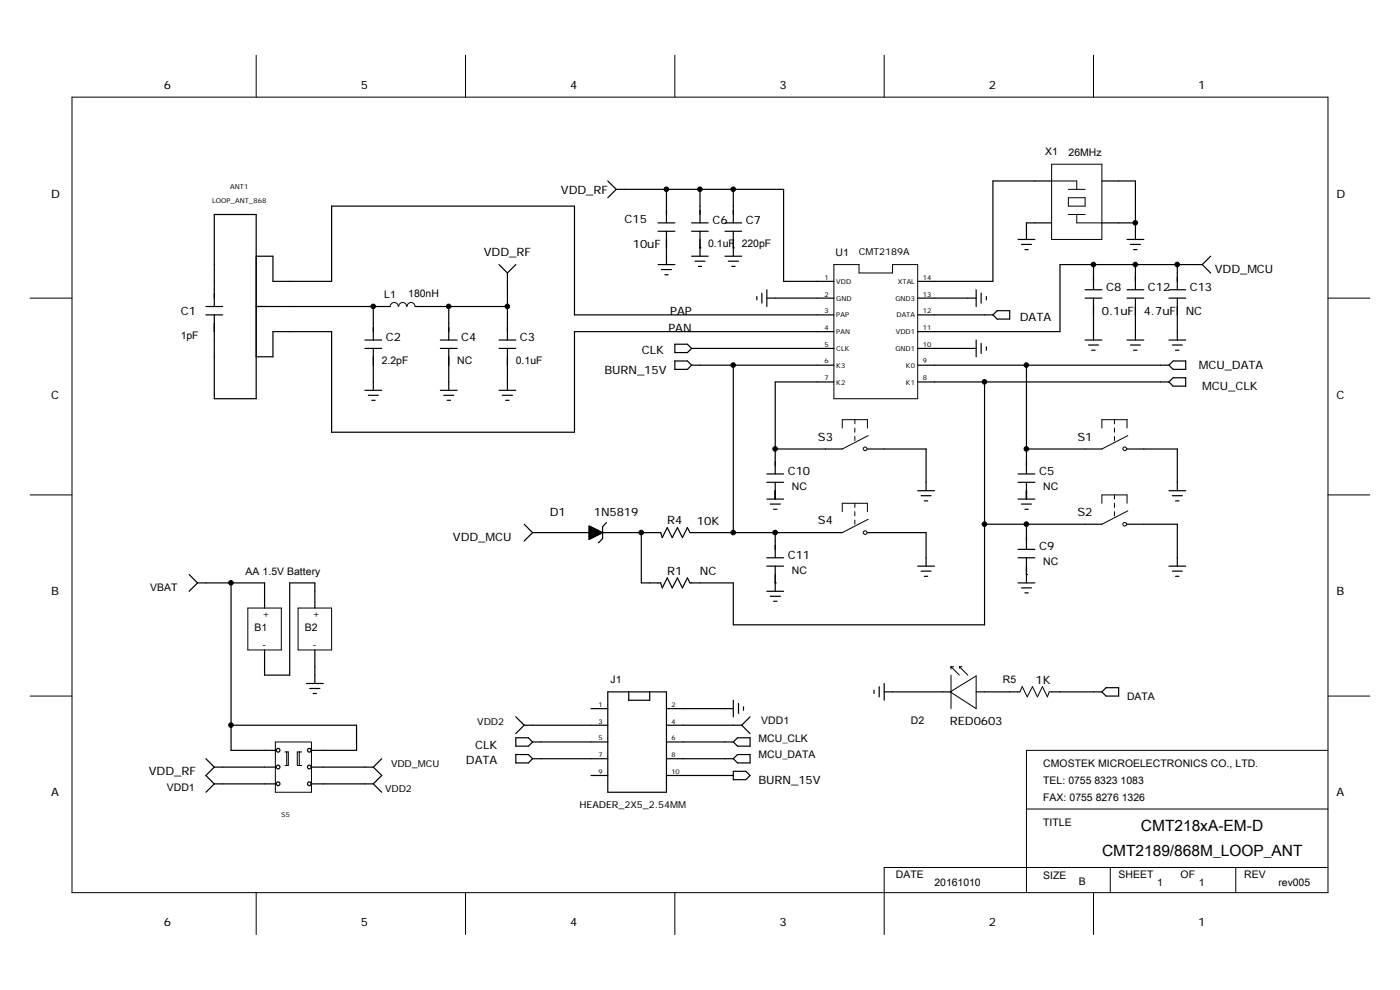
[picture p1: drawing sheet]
<svg xmlns="http://www.w3.org/2000/svg" width="297mm" height="210mm" viewBox="0 0 297 210" stroke-linecap="round" stroke-linejoin="round" font-family="sans-serif">
<g fill="none" stroke="#000" stroke-width=".21">
<path d="M54.3 11.7v8.9M98.8 11.7v8.9M143.2 11.7v8.9M187.6 11.7v8.9M232 11.7v8.9M15.3 20.6h266.4v168.7h-266.4zM223.1 34.8h10.7v16h-10.7zM223.1 38.4h5.3v1.8M176.9 56.1h5.3v1.8h7.1v-1.8h5.4v28.5h-17.8zM226.6 40.2h3.6M226.6 45.5h3.6M226.6 41.9h3.6v1.8h-3.6z"/>
<path d="M228.4 45.5v1.8h5.4M6.4 63.2h8.9M82.8 65a.85 .85 0 0 1 .8-.8 .85 .85 0 0 1 .9 .8M84.6 65a.85 .85 0 0 1 .8-.8 .85 .85 0 0 1 .9 .8M86.4 65a.85 .85 0 0 1 .8-.8 .85 .85 0 0 1 .8 .8M281.7 63.2h8.9M178.7 90.8v-1.8h5.3v1.8M181.3 89v.9M181.3 90.8v.9M181.3 92.6v.9M184.2 92.4l-5.5 2.8M233.8 90.8v-1.8h5.3v1.8"/>
<path d="M236.4 89v.9M236.4 90.8v.9M236.4 92.6v.9M239.3 92.4l-5.5 2.8M6.4 105h8.9M178.7 108.5v-1.7h5.3v1.7M181.3 106.8v.8M181.3 108.5v.9M181.3 110.3v.9M184.2 110.1l-5.5 2.9M233.8 106.8v-1.8h5.3v1.8M236.4 105v.9"/>
<path d="M236.4 106.8v.8M236.4 108.5v.9M239.3 108.4l-5.5 2.8M281.7 105h8.9M52.6 129h7.1v8.9h-7.1zM63.2 129h7.2v8.9h-7.2zM6.4 147.7h8.9M60.4 159.5h.8v2.9h-.8M60.8 159.5v2.9M63.5 159.5v2.9M64 159.5h-.9v2.9h.9M65.9 157.4h-7.5v10.7h7.7v-10.7"/>
<path d="M201.6 146.8l5.5-3.4v6.9zM201.8 141.4l1.7 1.8M201.8 141.4h.5M201.8 141.4v.5M201.8 143.2v7.1M203.5 141.4l1.8 1.8M203.5 141.4h.6M203.5 141.4v.4M216 146.8h.4l.5-1.1 1 2.1 1.1-2.1 1.1 2.1 1-2.1 1.1 2.1 .4-1h.5M281.7 159.2h-63.9v30.1M281.8 147.7h8.8M217.8 171.6h63.9"/>
<path d="M54.3 189.3v8.9M98.8 189.3v8.9M143.2 189.3v8.9M217.8 184h.1M232 189.3v8.9M235.5 184v5.3M262.2 184v5.3M281.7 184h-94.1v14.2"/>
<circle cx="183.5" cy="95.2" r=".39"/>
<circle cx="238.6" cy="95.2" r=".39"/>
<circle cx="183.5" cy="113" r=".39"/>
<circle cx="238.6" cy="111.2" r=".39"/>
</g>
<g fill="none" stroke="#000" stroke-width=".25">
<path d="M128.9 38.4l1.8 1.8M223.1 38.4h-12.5v21.3h-15.9M233.8 38.4h7.1v12.4M54.3 54.3h3.6v5.4h12.5v-16h51.5v23.1h55M105.9 56.1l1.7 1.8M107.6 57.9v14.2M109.4 56.1l-1.8 1.8M130.7 40.2h35.5v19.5h10.7M130.7 40.2l-1.8 1.7M139.6 47.3h3.6M139.6 49.1h3.6M139.6 56.1h3.6"/>
<path d="M140.3 57.2h2.1M141 58.3h.7M141.4 40.2v7.1M141.4 49.1v7M146.7 54.3h3.5M146.7 47.3h3.5M146.7 49.1h3.5M147.4 55.4h2.2M148.2 56.5h.6M148.5 52.6h.1M148.5 40.2v7.1M148.5 49.1v5.2"/>
<path d="M153.8 54.3h3.5M153.8 47.3h3.5M153.8 49.1h3.5M154.5 55.4h2.2M155.2 56.5h.7M155.6 52.6h.1M155.6 40.2v7.1M155.6 49.1v5.2M216 50.8h3.5M216.7 51.9h2.1M217.4 53h.7M223.1 47.3h-5.3v3.5"/>
<path d="M232 56.1v5.4M233.8 47.3h7.1M239.1 50.8h3.5M239.8 51.9h2.1M240.5 53h.7M240.9 56.1v5.4M249.8 56.1v5.4M255.1 56.1h-30.2v14.3h-30.2M255.1 56.1l1.7 1.8M256.8 54.3l-1.7 1.8M43.7 66.8h3.5M43.7 65h3.5"/>
<path d="M45.5 65v-19.5h8.8v39.1h-8.8v-17.8M54.3 65h28.5M77.4 73.9h3.6M77.4 72.1h3.6M79.2 65v7.1M79.2 73.9v8.9M88.1 65h19.5M93.4 73.9h3.6M93.4 72.1h3.6M95.2 65v7.1M95.2 73.9v8.9M105.9 73.9h3.5"/>
<path d="M105.9 72.1h3.5M107.6 73.9v8.9M143.2 73h2.6l.9 .9-.9 .9h-2.6zM143.2 76.6h2.6l.9 .9-.9 .9h-2.6zM146.7 73.9h30.2M146.7 77.5h30.2M155.6 77.5v35.5M160.6 62.9v.7M161.6 62.2v2.1M162.7 63.2h14.2M162.7 61.5v3.5M176.9 70.4h-55v21.3h-51.5v-21.3h-12.5v5.3h-3.6"/>
<path d="M194.7 63.2h12.4M194.7 66.8h15.9M194.7 73.9h12.4M194.7 77.5h53.3M207.1 61.5v3.5M207.1 72.1v3.6M208.1 62.2v2.1M208.1 72.8v2.2M209.2 62.9v.7M209.2 73.6v.7M210.6 66.8l.9-.9h2.7v1.8h-2.7zM217.8 77.5v23"/>
<path d="M230.2 63.2h3.6M230.2 72.1h3.6M230.2 61.5h3.6M230.9 73.2h2.1M231.6 74.3h.7M232 63.2v8.9M239.1 63.2h3.5M239.1 72.1h3.5M239.1 61.5h3.5M239.8 73.2h2.1M240.5 74.3h.7M240.9 63.2v8.9"/>
<path d="M248 63.2h3.5M248 72.1h3.5M248 61.5h3.5M248 77.5l.9-.9h2.6v1.8h-2.6zM248.7 73.2h2.1M249.4 74.3h.7M249.8 63.2v8.9M77.4 82.8h3.6M78.1 83.9h2.2M78.9 84.9h.7M93.4 82.8h3.6M94.1 83.9h2.2"/>
<path d="M94.9 84.9h.7M105.9 82.8h3.5M106.5 83.9h2.2M107.3 84.9h.7M164.5 95.2h14.2M176.9 81h-12.4v19.5M184 95.2h12.5v8.9M194.7 81h53.3M208.9 81v51.5h-53.3v-8.9h-9.2l-.6-1-1 2.1-1.1-2.1-1.1 2.1-1-2.1-1.1 2.1-.3-1.1h-4.1v-10.6M217.8 95.2h16M239.1 95.2h10.7v8.9M248 81l.9-.9h2.6v1.8h-2.6z"/>
<path d="M111.2 111.2l1.8 1.8M113 113h12.4M113 113l-1.8 1.8M125 111.6l2.8 1.4-2.8 1.4zM125 114h.8M125 113.8h1.3M125 113.5h1.8M125 113.3h2.3M125 113h2.8M125 112.8h2.4M125 112.5h1.9M125 112.3h1.4"/>
<path d="M125 112h.9M125 111.8h.4M125.1 111.6v2.7M125.3 111.8v2.4h-.3M125.6 111.9v2.2M125.8 112v2M126.1 112.1v1.8M126.3 112.3v1.4M126.6 112.4v1.2M126.8 112.5v1M127.1 112.6v.8M127.3 112.7v.5"/>
<path d="M127.6 112.9v.2M127.8 113h.1M127.8 113h12.4l.3 1 1.1-2.1 1 2.1 1.1-2.1 1.1 2.1 1-2.1 .6 1.1h32.3M128.6 110.9l-.8 .8v2.5l-.9 .9M162.7 118.3h3.5M162.7 100.5h3.5M162.7 102.3h3.5M162.7 105.9h3.5M163.4 106.9h2.2M164.1 108h.7M164.5 102.3v3.6M164.5 113v5.3"/>
<path d="M184 113h12.5v7.1M194.7 104.1h3.5M195.4 105.1h2.1M196.1 106.2h.7M208.9 111.2h24.9M216 118.3h3.5M216 100.5h3.5M216 102.3h3.5M216 116.5h3.5M216 105.9h3.5M216.7 106.9h2.1M217.4 108h.7"/>
<path d="M217.8 102.3v3.6M217.8 111.2v5.3M217.8 118.3v5.3M239.1 111.2h10.7v8.9M248 104.1h3.5M248.7 105.1h2.1M249.4 106.2h.7M40.1 121.9l1.8 1.7M41.9 123.6h14.2v5.4M41.9 123.6l-1.8 1.8M49 123.6v35.6h9.6M66.8 129v-5.4h-5.3v19.6h-5.4v-5.3"/>
<path d="M66.8 137.9v7.1M162.7 120.1h3.5M162.7 125.4h3.5M163.4 126.5h2.2M164.1 127.5h.7M164.5 123.6h.1M164.5 120.1v5.3M194.7 120.1h3.5M195.4 121.2h2.1M196.1 122.3h.7M216 123.6h3.5M216.7 124.7h2.1"/>
<path d="M217.4 125.8h.7M217.8 121.9h.1M248 120.1h3.5M248.7 121.2h2.1M249.4 122.3h.7M49 153.8h26.6v5.4h-9.5M65 145h3.6M65.7 146h2.2M66.4 147.1h.7M109.4 156.5h2.7l.9 .9-.9 .9h-2.7zM109.4 152.1l1.8 1.7M111.2 153.8h17.7"/>
<path d="M111.2 153.8l-1.8 1.8M113 157.4h15.9M125.4 150.3h3.5M128.9 146.8h12.5v21.3h-12.5zM133.4 146.8v1.7h4.4v-1.7M141.4 150.3h14.2M141.4 153.8h15.9M141.4 157.4h14.2M155.6 148.5v3.6M156.5 156.5h2.6v1.8h-2.6l-.9-.9zM156.7 149.2v2.1M157.3 153.8l1.8 1.8"/>
<path d="M157.7 149.9v.8M159.1 152.1l-1.8 1.7M185.4 146.4v.7M186.5 145.7v2.1M187.6 146.8h14.2M187.6 145v3.5M207.1 146.8h8.9M223.1 146.8h10.7M234.6 145.9h2.7v1.8h-2.7l-.8-.9zM43.7 160.9l1.8 1.8M45.5 162.7h13.1M45.5 166.3h13.1"/>
<path d="M45.5 162.7l-1.8 1.8 1.8 1.8M45.5 166.3l-1.8 1.8M66.1 162.7h13.1M66.1 166.3h13.1M79.2 162.7l1.8 1.8-1.8 1.8M79.2 166.3l1.8 1.8M81 160.9l-1.8 1.8M109.4 160.1h2.7l.9 .8-.9 .9h-2.7zM113 160.9h15.9M125.4 164.5h3.5M141.4 160.9h14.2M141.4 164.5h14.2"/>
<path d="M155.6 163.6h2.6l.9 .9-.9 .9h-2.6zM155.6 160.9l.9-.8h2.6v1.7h-2.6z"/>
<circle cx="59" cy="159.1" r=".39"/>
<circle cx="65.6" cy="159.1" r=".39"/>
<circle cx="59" cy="166.3" r=".39"/>
<circle cx="59" cy="162.7" r=".39"/>
<circle cx="65.6" cy="166.3" r=".39"/>
<circle cx="65.6" cy="162.7" r=".39"/>
</g>
<g fill="#000" stroke="#000" stroke-width=".21">
<circle cx="141.4" cy="40.1" r=".49"/>
<circle cx="148.5" cy="40.1" r=".49"/>
<circle cx="155.5" cy="40.1" r=".49"/>
<circle cx="232" cy="56.1" r=".49"/>
<circle cx="240.8" cy="47.3" r=".49"/>
<circle cx="240.8" cy="56.1" r=".49"/>
<circle cx="249.7" cy="56.1" r=".49"/>
<circle cx="79.2" cy="65" r=".49"/>
<circle cx="95.2" cy="65" r=".49"/>
<circle cx="107.6" cy="65" r=".49"/>
<circle cx="155.5" cy="77.4" r=".49"/>
<circle cx="217.7" cy="77.4" r=".49"/>
<circle cx="164.4" cy="95.2" r=".49"/>
<circle cx="208.8" cy="81" r=".49"/>
<circle cx="217.7" cy="95.2" r=".49"/>
<circle cx="136" cy="113" r=".49"/>
<circle cx="155.5" cy="113" r=".49"/>
<circle cx="164.4" cy="113" r=".49"/>
<circle cx="208.8" cy="111.2" r=".49"/>
<circle cx="217.7" cy="111.2" r=".49"/>
<circle cx="49" cy="123.6" r=".49"/>
<circle cx="49" cy="153.8" r=".49"/>
</g>
<g font-size="3.3">
<text x="242.1" y="176.4">CMT218xA-EM-D</text>
<text x="233.8" y="181.6">CMT2189/868M_LOOP_ANT</text>
</g>
<g font-size="2.4">
<text x="34.8" y="18.8">6</text>
<text x="76.5" y="18.8">5</text>
<text x="121" y="18.8">4</text>
<text x="165.3" y="18.8">3</text>
<text x="209.8" y="18.8">2</text>
<text x="254.2" y="18.8">1</text>
<text x="10.8" y="41.9">D</text>
<text x="119" y="41.2">VDD_RF</text>
<text x="283.5" y="41.9">D</text>
<text x="132.5" y="47.3">C15</text>
<text x="151.1" y="47.4">C6</text>
<text x="158.2" y="47.4">C7</text>
<text x="134.3" y="52.7">10uF</text>
<text x="102.7" y="54.3">VDD_RF</text>
<text x="257.7" y="57.9">VDD_MCU</text>
<text x="234.6" y="61.6">C8</text>
<text x="243.5" y="61.6">C12</text>
<text x="252.4" y="61.6">C13</text>
<text x="38.3" y="66.8">C1</text>
<text x="141.8" y="70.4">PAN</text>
<text x="142.2" y="66.8">PAP</text>
<text x="216.4" y="68.1">DATA</text>
<text x="233.8" y="66.9">0.1uF</text>
<text x="242.6" y="66.9">4.7uF</text>
<text x="251.5" y="66.9">NC</text>
<text x="81.9" y="72.3">C2</text>
<text x="97.9" y="72.3">C4</text>
<text x="110.3" y="72.3">C3</text>
<text x="136.1" y="75.1">CLK</text>
<text x="128.2" y="79.2">BURN_15V</text>
<text x="254.3" y="78.4">MCU_DATA</text>
<text x="255.1" y="82.8">MCU_CLK</text>
<text x="10.8" y="84.6">C</text>
<text x="283.5" y="84.6">C</text>
<text x="173.5" y="93.5">S3</text>
<text x="228.6" y="93.5">S1</text>
<text x="167.1" y="100.7">C10</text>
<text x="220.4" y="100.7">C5</text>
<text x="116.6" y="109.5">D1</text>
<text x="126" y="109.4">1N5819</text>
<text x="141.6" y="111.2">R4</text>
<text x="147.9" y="111.3">10K</text>
<text x="173.5" y="111.2">S4</text>
<text x="228.6" y="109.4">S2</text>
<text x="96.1" y="114.8">VDD_MCU</text>
<text x="167.1" y="118.5">C11</text>
<text x="220.4" y="116.7">C9</text>
<text x="141.6" y="121.9">R1</text>
<text x="148.5" y="122">NC</text>
<text x="10.8" y="126.3">B</text>
<text x="283.5" y="126.3">B</text>
<text x="219.7" y="145.1">1K</text>
<text x="201.5" y="153.8">RED0603</text>
<text x="100.8" y="158.8">CLK</text>
<text x="31.6" y="164.5">VDD_RF</text>
<text x="98.8" y="162">DATA</text>
<text x="160.9" y="166.3">BURN_15V</text>
<text x="10.8" y="168.9">A</text>
<text x="283.5" y="168.9">A</text>
<text x="34.8" y="196.5">6</text>
<text x="76.5" y="196.5">5</text>
<text x="121" y="196.5">4</text>
<text x="165.3" y="196.5">3</text>
<text x="209.8" y="196.5">2</text>
<text x="254.2" y="196.5">1</text>
</g>
<g font-size="2.2">
<text x="221.7" y="32.9">X1</text>
<text x="226.7" y="33.1">26MHz</text>
<text x="150.2" y="52.4">0.1uF</text>
<text x="157.3" y="52.4">220pF</text>
<text x="177.2" y="54.3">U1</text>
<text x="81.5" y="63.2">L1</text>
<text x="86.6" y="63.1">180nH</text>
<text x="38.3" y="72">1pF</text>
<text x="81" y="77.3">2.2pF</text>
<text x="97" y="77.3">NC</text>
<text x="109.4" y="77.3">0.1uF</text>
<text x="168" y="103.9">NC</text>
<text x="221.3" y="103.9">NC</text>
<text x="221.3" y="119.9">NC</text>
<text x="31.9" y="125.4">VBAT</text>
<text x="52.1" y="121.9">AA 1.5V Battery</text>
<text x="168" y="121.7">NC</text>
<text x="54" y="133.8">B1</text>
<text x="64.7" y="133.8">B2</text>
<text x="129.5" y="145">J1</text>
<text x="212.8" y="145">R5</text>
<text x="239.1" y="148.5">DATA</text>
<text x="161.5" y="153.7">VDD1</text>
<text x="193.2" y="153.7">D2</text>
<text x="160.9" y="157.4">MCU_CLK</text>
<text x="160.9" y="160.8">MCU_DATA</text>
<text x="35.4" y="167.9">VDD1</text>
<text x="221.3" y="166.3">TEL: 0755 8323 1083</text>
<text x="221.3" y="162.7">CMOSTEK MICROELECTRONICS CO., LTD.</text>
<text x="221.3" y="169.8">FAX: 0755 8276 1326</text>
<text x="221.3" y="175.2">TITLE</text>
<text x="190.1" y="186.3">DATE</text>
<text x="198.2" y="188">20161010</text>
<text x="221.3" y="186.5">SIZE</text>
<text x="228.9" y="187.7">B</text>
<text x="237.3" y="186.3">SHEET</text>
<text x="245.5" y="188">1</text>
<text x="250.4" y="186.3">OF</text>
<text x="254.3" y="188">1</text>
<text x="263.9" y="186.3">REV</text>
<text x="271.2" y="188">rev005</text>
</g>
<g font-size="2">
<text x="182.2" y="54.1">CMT2189A</text>
<text x="55.6" y="130.8">+</text>
<text x="66.3" y="130.8">+</text>
<text x="55.6" y="137.4">-</text>
<text x="66.3" y="137.4">-</text>
<text x="101.3" y="153.8">VDD2</text>
<text x="83" y="162.7">VDD_MCU</text>
<text x="81.7" y="168.1">VDD2</text>
<text x="122.9" y="171.4">HEADER_2X5_2.54MM</text>
</g>
<g font-size="1.4">
<text x="48.8" y="40.2">ANT1</text>
<text x="45" y="43">LOOP_ANT_868</text>
<text x="174.9" y="59.3">1</text>
<text x="195.7" y="59.3">14</text>
<text x="174.9" y="62.9">2</text>
<text x="177.4" y="60.2">VDD</text>
<text x="177.4" y="63.8">GND</text>
<text x="189.9" y="63.8">GND3</text>
<text x="190.5" y="60.2">XTAL</text>
<text x="195.7" y="62.9">13</text>
<text x="174.9" y="66.5">3</text>
<text x="174.9" y="70">4</text>
<text x="177.4" y="67.3">PAP</text>
<text x="177.4" y="70.9">PAN</text>
<text x="190" y="70.9">VDD1</text>
<text x="190.2" y="67.3">DATA</text>
<text x="195.7" y="66.5">12</text>
<text x="195.7" y="70">11</text>
<text x="174.9" y="73.6">5</text>
<text x="174.9" y="77.1">6</text>
<text x="177.4" y="74.5">CLK</text>
<text x="189.9" y="74.5">GND1</text>
<text x="195.7" y="73.6">10</text>
<text x="195.7" y="77.1">9</text>
<text x="174.9" y="80.6">7</text>
<text x="177.4" y="78">K3</text>
<text x="177.4" y="81.6">K2</text>
<text x="192.2" y="78">K0</text>
<text x="192.2" y="81.6">K1</text>
<text x="195.7" y="80.6">8</text>
<text x="127" y="149.9">1</text>
<text x="142.4" y="149.9">2</text>
<text x="127" y="153.5">3</text>
<text x="142.4" y="153.5">4</text>
<text x="127" y="157">5</text>
<text x="127" y="160.6">7</text>
<text x="142.4" y="160.6">8</text>
<text x="142.4" y="157">6</text>
<text x="127" y="164.2">9</text>
<text x="142.4" y="164.2">10</text>
<text x="59.7" y="173.4">S5</text>
</g>
</svg>
